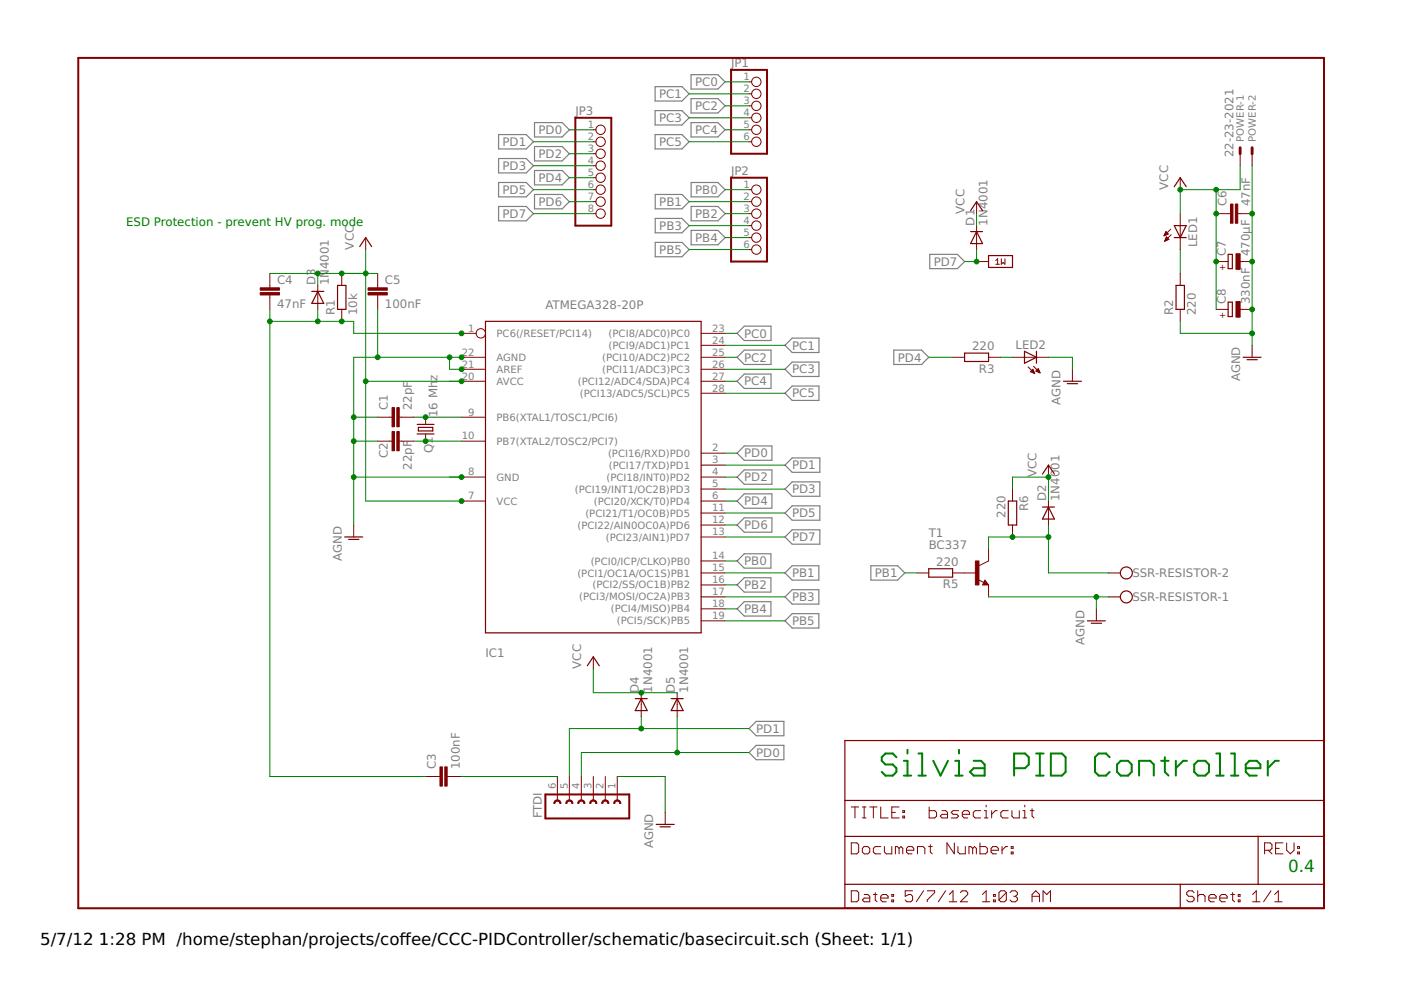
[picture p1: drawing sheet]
<svg xmlns="http://www.w3.org/2000/svg" width="297mm" height="210mm" viewBox="0 0 297 210" stroke-linecap="round" stroke-linejoin="round" font-family="sans-serif">
<g fill="none" stroke="#808080" stroke-width=".25">
<path d="M138.9 18.4h5.7l1.5 1.5-1.5 1.5h-5.7zM146.5 15.8h5.7l1.5 1.6-1.5 1.5h-5.7zM105.7 28.5h5.9l1.5 1.6-1.5 1.5h-5.9zM105.7 33.6h5.9l1.5 1.5-1.5 1.6h-5.9zM105.7 38.7h5.9l1.5 1.5-1.5 1.5h-5.9zM113.3 36.2h5.9l1.5 1.5-1.5 1.5h-5.9zM113.3 26h5.9l1.5 1.5-1.5 1.5h-5.9zM113.3 31.1h5.9l1.5 1.5-1.5 1.5h-5.9zM138.9 28.5h5.7l1.5 1.6-1.5 1.5h-5.7zM138.9 23.5h5.7l1.5 1.5-1.5 1.5h-5.7zM146.5 26h5.7l1.5 1.5-1.5 1.5h-5.7zM146.5 20.9h5.7l1.5 1.5-1.5 1.6h-5.7z"/>
<path d="M146.5 38.7h5.7l1.5 1.5-1.5 1.5h-5.7zM105.7 43.8h5.9l1.5 1.5-1.5 1.5h-5.9zM113.3 41.2h5.9l1.5 1.6-1.5 1.5h-5.9zM138.9 41.2h5.7l1.5 1.6-1.5 1.5h-5.7zM138.9 46.3h5.7l1.5 1.5-1.5 1.6h-5.7zM138.9 51.4h5.7l1.5 1.5-1.5 1.5h-5.7zM146.5 43.8h5.7l1.5 1.5-1.5 1.5h-5.7zM146.5 48.9h5.7l1.5 1.5-1.5 1.5h-5.7zM197.1 53.9h5.9l1.5 1.6-1.5 1.5h-5.9zM156.3 70.7l1.5-1.5h5.7v3h-5.7zM156.3 75.8l1.5-1.6h5.7v3.1h-5.7zM166.4 73.2l1.6-1.5h5.6v3h-5.6z"/>
<path d="M166.4 78.3l1.6-1.5h5.6v3h-5.6zM189.5 74.2h5.9l1.5 1.6-1.5 1.5h-5.9zM156.3 96.1l1.5-1.5h5.9v3h-5.9zM156.3 80.8l1.5-1.5h5.7v3.1h-5.7zM166.4 98.6l1.6-1.5h5.8v3h-5.8zM166.4 83.4l1.6-1.5h5.6v3h-5.6zM156.3 101.2l1.5-1.6h5.9v3.1h-5.9zM156.3 106.2l1.5-1.5h5.9v3.1h-5.9zM156.3 111.3l1.5-1.5h5.9v3h-5.9zM156.3 118.9l1.5-1.5h5.6v3.1h-5.6zM166.4 103.7l1.6-1.5h5.8v3h-5.8zM166.4 108.8l1.6-1.5h5.8v3h-5.8z"/>
<path d="M166.4 113.9l1.6-1.6h5.8v3.1h-5.8zM184.6 120h5.7l1.5 1.5-1.5 1.5h-5.7zM156.3 124l1.5-1.5h5.6v3h-5.6zM156.3 129.1l1.5-1.5h5.6v3h-5.6zM166.4 121.5l1.6-1.5h5.6v3h-5.6zM166.4 126.6l1.6-1.6h5.6v3.1h-5.6zM166.4 131.6l1.6-1.5h5.6v3.1h-5.6zM158.8 154.5l1.5-1.5h5.9v3h-5.9zM158.8 159.6l1.5-1.6h5.9v3.1h-5.9z"/>
</g>
<g fill="none" stroke="#800000" stroke-width=".25">
<path d="M249 39.6l1.2-1.9 1.3 1.9M76.3 52.3l1.2-1.9 1.3 1.9M205.8 44.7l1.3-1.9 1.2 1.9M205.8 49.1h2.5M207.1 49.1l1.2 2.5h-2.5zM209.6 54.2h5.1v2.5h-5.1zM249 47.8h2.5l-1.3 2.6zM249 50.4h2.5M260.4 53.9h.9v3.1h-.9zM66.1 61.8h2.5M67.4 61.8l1.2 2.5h-2.5zM71.6 60.5h1.7v5.1h-1.7z"/>
<path d="M102.9 68.1h45.8v66.1h-45.8zM204.5 74.9h5.1v1.7h-5.1zM217.2 74.5l2.6 1.3-2.6 1.2zM219.8 74.5v2.5M249.3 60.5h1.8v5.1h-1.8zM260.4 64.1h.9v3h-.9zM263.6 75.8h3.8M264.4 76.3h2.2M88.5 90h3.5M88.5 92h3.5M88.7 90.6h3.1v.8h-3.1zM225.5 80.8h3.8"/>
<path d="M226.3 81.3h2.2M73.1 113.9h3.8M73.9 114.4h2.2M213.8 106.2h1.8v5.1h-1.8zM221 100.5l1.3-1.9 1.3 1.9M221 107.5h2.6M222.3 107.5l1.3 2.5h-2.6zM196.9 120.6h5.1v1.8h-5.1zM208.8 123.5l.2 .3h-.4l.2-.5 .5 .6h-.7M230.5 131.6h3.9M231.4 132.1h2.2M124.5 141.2l1.3-1.9 1.3 1.9"/>
<path d="M134.7 148.1h2.5M136 148.1l1.2 2.6h-2.5zM142.3 148.1h2.5M143.6 148.1l1.2 2.6h-2.5zM179.1 157h101.6v35.6h-101.6zM139.1 174.8h3.8M139.9 175.3h2.2M179.1 177.3h101.6M179.1 169.7h101.6M266.7 177.3v10.2M179.1 187.5h101.6M250.2 187.5v5.1"/>
<circle cx="238.8" cy="121.5" r="1.27"/>
<circle cx="238.8" cy="126.6" r="1.27"/>
</g>
<g fill="none" stroke="#800000" stroke-width=".21">
<path d="M158.8 17.4h.6M158.8 19.9h.6M125.8 27.5h.5M125.8 30.1h.5M125.8 32.6h.5M125.8 35.1h.5M125.8 37.7h.5M158.8 22.4h.6M158.8 25h.6M158.8 27.5h.6M158.8 30.1h.6M250.2 37.7v2.5"/>
<path d="M262.9 32.6v2.5M265.5 32.6v2.5M57.2 58v3M72.5 58v2.5M77.5 50.4v2.5M80.1 58v3M125.8 45.3h.5M125.8 40.2h.5M125.8 42.8h.5M158.8 45.3h.6M158.8 50.4h.6M158.8 40.2h.6"/>
<path d="M158.8 42.8h.6M158.8 47.8h.6M158.8 52.9h.6M207.1 55.5h2.5M207.1 42.8v2.5M207.1 47.8v5.1M211.1 55.2l.4-.3v1.1M211.1 56h.8M212.3 54.9v1.1l.4-.4 .4 .4v-1.1M246.8 49.9h.3M246.9 49.8h.4M247 49.6h.6"/>
<path d="M247 51.1h.1M247 51h.3M247 49.5h.6M247.1 49.4h.4M247.1 50.8h.5M247.1 50.7h.7M247.1 49.3h.3M247.2 49.1h.1M247.2 50.6h.5M247.2 49.1l.5 .5-.9 .4zM247.2 50.5h.4M247.3 50.4h.1"/>
<path d="M247.3 50.2l-.4 .9M247.3 50.2l.5 .6-.9 .3M247.3 50.2h.1M248.2 48.6l-1.4 1.4M248.3 49.7l-1.4 1.4M250.2 45.3v7.6M250.2 58v2.5M257.9 55.5h2.5M257.9 45.3h3M262.4 45.3h3.1M262.9 55.5h2.6M57.2 62.5v3.1"/>
<path d="M67.4 60.5v5.1M72.5 65.6v2.5M80.1 62.5v3.1M97.9 75.8h5M97.9 78.3h5M97.9 70.7h3.1M148.7 75.8h5M148.7 78.3h5M148.7 73.2h5M148.7 70.7h5M202 75.8h2.5M209.6 75.8h2.5"/>
<path d="M214.7 75.8h7.6M218 77.8l1.4 1.4M218.5 78.8l.5-.5 .4 .9zM218.5 78.8h.7M218.6 78.7h.6M218.7 78.6h.4M218.8 79h.5M218.8 78.5h.3M218.9 78.4h.1M219.1 79.1h.2M219.1 77.7l1.4 1.4M219.6 78.7l.5-.5 .4 .9z"/>
<path d="M219.7 78.7h.7M219.7 78.6h.6M219.8 78.5h.5M220 78.4h.2M220 78.8h.4M220.1 78.2h.1M220.3 79h.2M227.4 78.3v2.5M250.2 65.6v2.5M257.9 65.6h2.5M262.9 65.6h2.6M265.5 73.2v2.6"/>
<path d="M80.1 93.5h3M80.1 88.5h3M84.6 93.5h3.1M84.6 88.5h3.1M90.2 88.5v1.5M90.2 92v1.5M97.9 93.5h5M97.9 88.5h5M97.9 80.8h5M148.7 80.8h5M148.7 98.6h5M148.7 96.1h5"/>
<path d="M148.7 83.4h5M222.3 98.6v2.6M75 111.3v2.6M97.9 101.2h5M97.9 106.2h5M148.7 101.2h5M148.7 106.2h5M148.7 118.9h5M148.7 113.9h5M148.7 111.3h5M148.7 108.8h5M148.7 103.7h5"/>
<path d="M209.6 116.4v2.5l-2 1.1M214.7 103.7v2.5M214.7 111.3v2.6M222.3 106.2v5.1M125.8 139.3v2.5M148.7 131.6h5M148.7 129.1h5M148.7 126.6h5M148.7 124h5M148.7 121.5h5M194.4 121.5h2.5M202 121.5h5.1"/>
<path d="M207.4 122.9l1.2 .6M208.8 123l.8 1h-1.3zM209.6 124v2.6M232.5 129.1v2.5M235 126.6h2.5M235 121.5h2.5M136 146.9v5M143.6 146.9v5M90.2 164.6h3.1M94.8 164.6h3.1M118.2 164.6v5.1M120.7 164.6v5.1"/>
<path d="M123.3 164.6v5.1M125.8 164.6v5.1M128.3 164.6v5.1M130.9 164.6v5.1M141 172.3v2.5M180.5 178.7h1.2l.4 .4v1.6l-.4 .3h-1.2zM180.5 171.1h1.6M181.3 171.1v2.3M182.8 179.9l.4-.4h.8l.4 .4v.8l-.4 .3h-.8l-.4-.3zM182.8 171.1h.8M182.8 173.4h.8M183.2 171.1v2.3"/>
<path d="M184.4 171.1h1.5M185.2 171.1v2.3M186.7 171.1v2.3h1.6M186.7 179.5h-1.1l-.4 .4v.8l.4 .3h1.1M187.5 179.5v1.2l.4 .3h1.2v-1.5M189.1 172.3h.7M190.6 171.1h-1.5v2.3h1.5M190.6 179.9l-.4-.4h-.4v1.5M190.6 179.9l.4-.4 .4 .4v1.1M190.6 179.9v1.1M191.4 173h.4v.4h-.4zM191.4 171.9h.4v.4h-.4z"/>
<path d="M196.9 179.5h.8M197 171.1v2.3h1.2l.4-.4v-.7l-.4-.4h-1.2M197.3 179.1v1.6l.4 .3M199.7 171.9h.8l.4 .4v1.1h-1.2l-.4-.4 .4-.3h1.2M202.3 178.7v2.3l-1.5-2.3v2.3M203.1 179.5v1.2l.4 .3h1.2v-1.5M203.2 171.9h-1.1l-.4 .4 .4 .4h.8l.3 .3-.3 .4h-1.2M204 172.7h1.6v-.4l-.4-.4h-.8l-.4 .4v.7l.4 .4h.8M206.2 179.9l-.4-.4h-.4v1.5M206.2 179.9v1.1M206.2 179.9l.4-.4 .4 .4v1.1M207.8 178.7v2.3h1.2l.3-.3v-.8l-.3-.4h-1.2"/>
<path d="M207.9 171.9h-1.1l-.4 .4v.7l.4 .4h1.1M208.7 171.9h.4v1.5M208.7 173.4h.8M209.1 170.7v.4M210.2 171.9v1.5M211.4 171.9h-.4l-.8 .8M212.4 179.5v1.5M213.6 179.5h-.4l-.8 .8M213.8 171.9h-1.2l-.4 .4v.7l.4 .4h1.2M214.4 179.5h.4v.4h-.4zM214.5 171.9v1.1l.4 .4h1.2v-1.5M216.9 173.4h.8"/>
<path d="M216.9 171.9h.4v1.5M217.3 170.7v.4M218.4 171.9h.8M218.8 171.5v1.5l.4 .4M270.4 179.9h.8M272 178.7h-1.6v2.3h1.6M272.8 178.7v1.6l.8 .7 .8-.7v-1.6M275.1 179.5h.4v.4h-.4zM180.5 188.9h1.2l.4 .4v1.5l-.4 .4h-1.2zM183.2 189.7h.8l.4 .3v1.2h-1.2l-.4-.4 .4-.4h1.2M185.2 189.7h.7M185.6 189.3v1.5l.3 .4"/>
<path d="M186.7 190.4h1.6v-.4l-.4-.3h-.8l-.4 .3v.8l.4 .4h.8M189.1 190.8h.4v.4h-.4zM189.1 189.7h.4v.3h-.4zM192.2 180.3h1.5v-.4l-.3-.4h-.8l-.4 .4v.8l.4 .3h.8M193.5 188.9h-1.6v1.1l.8-.3h.4l.4 .3v.8l-.4 .4h-.8l-.4-.4M194.5 181v-1.5h1.2l.4 .4v1.1M195.8 188.9l-1.5 2.3M196.6 188.9h1.6v.4l-1.6 1.5v.4M200.5 188.9l-1.6 2.3M201.3 191.2h1.5M201.3 189.7l.8-.8v2.3M203.6 189.3l.4-.4h.8l.4 .4v.4l-1.6 1.5h1.6"/>
<path d="M208.3 191.2h1.5M208.3 189.7l.8-.8v2.3M210.1 180.3h1.6v-.4l-.4-.4h-.8l-.4 .4v.8l.4 .3h.8M210.6 190.8h.4v.4h-.4zM210.6 189.7h.4v.3h-.4zM213.4 189.3v1.5l-.4 .4h-.8l-.4-.4M213.4 189.3l-.4-.4h-.8l-.4 .4v1.5M213.4 189.3l-1.6 1.5M214.1 189.3l.4-.4h.8l.4 .4v.4l-.4 .3M214.4 180.7h.4v.3h-.4zM214.9 190h.4M215.3 190l.4 .4v.4l-.4 .4h-.8l-.4-.4"/>
<path d="M218.8 190h1.6M218.8 191.2v-1.5l.8-.8 .8 .8v1.5M221.1 191.2v-2.3l.8 .8 .8-.8v2.3M253.2 189.3l-.4-.4h-.8l-.4 .4v.4l.4 .3h.8l.4 .4v.4l-.4 .4h-.8l-.4-.4M253.9 190l.4-.3h.8l.4 .3v1.2M253.9 188.9v2.3M256.3 190.4h1.6v-.4l-.4-.3h-.8l-.4 .3v.8l.4 .4h.8M258.6 190.4h1.6v-.4l-.4-.3h-.8l-.4 .3v.8l.4 .4h.8M261 189.7h.7M261.3 189.3v1.5l.4 .4M262.5 190.8h.4v.4h-.4zM262.5 189.7h.4v.3h-.4z"/>
<path d="M265.6 191.2h1.5M265.6 189.7l.8-.8v2.3M268.1 180.3h1.2l.4-.4v-.8l-.4-.4h-1.2v2.3M268.9 180.3l.8 .7M269.5 188.9l-1.6 2.3M270.3 191.2h1.5M270.3 189.7l.7-.8v2.3M275.1 180.7h.4v.3h-.4z"/>
<circle cx="160.4" cy="19.9" r=".99"/>
<circle cx="160.4" cy="17.4" r=".99"/>
<circle cx="127.3" cy="32.6" r=".99"/>
<circle cx="127.3" cy="37.7" r=".99"/>
<circle cx="127.3" cy="35.1" r=".99"/>
<circle cx="127.3" cy="27.5" r=".99"/>
<circle cx="127.3" cy="30.1" r=".99"/>
<circle cx="160.4" cy="30.1" r=".99"/>
<circle cx="160.4" cy="27.5" r=".99"/>
<circle cx="160.4" cy="25" r=".99"/>
<circle cx="160.4" cy="22.4" r=".99"/>
<circle cx="127.3" cy="42.8" r=".99"/>
<circle cx="127.3" cy="40.2" r=".99"/>
<circle cx="127.3" cy="45.3" r=".99"/>
<circle cx="160.4" cy="42.8" r=".99"/>
<circle cx="160.4" cy="40.2" r=".99"/>
<circle cx="160.4" cy="52.9" r=".99"/>
<circle cx="160.4" cy="50.4" r=".99"/>
<circle cx="160.4" cy="45.3" r=".99"/>
<circle cx="160.4" cy="47.8" r=".99"/>
<circle cx="101.9" cy="70.7" r=".99"/>
</g>
<g fill="#800000" stroke="#800000" stroke-width=".21">
<path d="M84.1 86.4h.5v4.1h-.5z"/>
<path d="M83.1 86.4h.5v4.1h-.5z"/>
<path d="M84.1 91.5h.5v4.1h-.5z"/>
<path d="M83.1 91.5h.5v4.1h-.5z"/>
<path d="M78 62h4.1v.5h-4.1z"/>
<path d="M78 61h4.1v.5h-4.1z"/>
<path d="M94.3 162.6h.5v4.1h-.5z"/>
<path d="M93.3 162.6h.5v4.1h-.5z"/>
<path d="M55.2 62h4v.5h-4z"/>
<path d="M55.2 61h4v.5h-4z"/>
<path d="M261.9 43.3h.5v4h-.5z"/>
<path d="M260.9 43.3h.5v4h-.5z"/>
<path d="M262 53.8h.9v3.3h-.9z"/>
<path d="M262 63.9h.9v3.3h-.9z"/>
<path d="M206.8 118.9h.8v5.1h-.8z"/>
</g>
<path d="M16.6 12.3h264.1v180.3h-264.1zM155 14.8h7.6v17.8h-7.6zM122 25h7.6v22.8h-7.6zM155 37.7h7.6v17.8h-7.6zM115.6 168.4h17.8v5.1h-17.8z" fill="none" stroke="#800000" stroke-width=".42"/>
<g fill="#800000" stroke="#800000" stroke-width=".21">
<path d="M125.2 169.8a.78 .78 0 0 1 .9-.2 .78 .78 0 0 1 .5 .7h-.3a.51 .51 0 0 0-.5-.4 .51 .51 0 0 0-.5 .4h-.3z" fill-rule="evenodd"/>
<path d="M127.8 169.8a.78 .78 0 0 1 .8-.2 .78 .78 0 0 1 .5 .7h-.3a.51 .51 0 0 0-.5-.4 .51 .51 0 0 0-.5 .4h-.2z" fill-rule="evenodd"/>
<path d="M130.3 169.8a.78 .78 0 0 1 .9-.2 .78 .78 0 0 1 .4 .7h-.2a.51 .51 0 0 0-.5-.4 .51 .51 0 0 0-.5 .4h-.3z" fill-rule="evenodd"/>
<path d="M120.2 169.8a.77 .77 0 0 1 .8-.2 .77 .77 0 0 1 .5 .7h-.3a.51 .51 0 0 0-.5-.4 .51 .51 0 0 0-.5 .4h-.2z" fill-rule="evenodd"/>
<path d="M122.7 169.8a.77 .77 0 0 1 .8-.2 .77 .77 0 0 1 .5 .7h-.2a.51 .51 0 0 0-.5-.4 .51 .51 0 0 0-.6 .4h-.2z" fill-rule="evenodd"/>
<path d="M117.6 169.8a.77 .77 0 0 1 .9-.2 .77 .77 0 0 1 .4 .7h-.2a.51 .51 0 0 0-.5-.4 .51 .51 0 0 0-.5 .4h-.3z" fill-rule="evenodd"/>
</g>
<path d="M262.9 31.3v1.3M265.5 31.3v1.3" fill="none" stroke="#800000" stroke-width=".61"/>
<g fill="none" stroke="#008000" stroke-width=".42">
<path d="M192.4 159v.8M194.7 159.8h.8v4.6M203.3 159v.8M219.7 159.8h1.6M220.5 159.8v4.6M222.8 159.8h2.3l.8 .7v3.2l-.8 .7h-2.3zM257.9 159.8h.8v4.6M261 159.8h.8v4.6M190.1 160.5l-.8-.7h-1.6l-.8 .7v.8l.8 .8h1.6l.8 .8v.8l-.8 .7h-1.6l-.8-.7M191.6 164.4h1.6M191.6 161.3h.8v3.1M194.7 164.4h1.6"/>
<path d="M197.9 161.3l1.5 3.1 1.6-3.1M202.5 164.4h1.6M202.5 161.3h.8v3.1M206.4 161.3h1.6l.8 .8v2.3h-2.4l-.7-.7 .7-.8h2.4M215 162.9h2.3l.8-.8v-1.6l-.8-.7h-2.3v4.6M219.7 164.4h1.6M235.3 160.5l-.8-.7h-1.6l-.7 .7v3.2l.7 .7h1.6l.8-.7M237.6 161.3h1.6l.7 .8v1.6l-.7 .7h-1.6l-.8-.7v-1.6zM241.5 164.4v-3.1h2.4l.7 .8v2.3M246.2 161.3h1.6M247 160.5v3.2l.8 .7M249.3 161.3v3.1"/>
<path d="M251.7 161.3h-.8l-1.6 1.6M253.2 162.1l.8-.8h1.5l.8 .8v1.6l-.8 .7h-1.5l-.8-.7zM257.9 164.4h1.5M261 164.4h1.6M264.1 162.9h3.1v-.8l-.7-.8h-1.6l-.8 .8v1.6l.8 .7h1.6M268.8 161.3v3.1M271.1 161.3h-.7l-1.6 1.6"/>
</g>
<g fill="none" stroke="#008000" stroke-width=".21">
<path d="M146.1 19.9h12.7M153.7 17.4h5.1M113.1 30.1h12.7M113.1 35.1h12.7M120.7 27.5h5.1M120.7 37.7h5.1M120.7 32.6h5.1M146.1 30.1h12.7M146.1 25h12.7M153.7 27.5h5.1M153.7 22.4h5.1M262.9 35.1v5.1h-12.7v5.1"/>
<path d="M265.5 35.1v38.1M57.2 58h22.9M67.4 58v2.5M77.5 52.9v53.3h20.4M113.1 40.2h12.7M113.1 45.3h12.7M120.7 42.8h5.1M146.1 42.8h12.7M146.1 47.8h12.7M146.1 52.9h12.7M153.7 40.2h5.1M153.7 45.3h5.1"/>
<path d="M153.7 50.4h5.1M207.1 45.3v2.5M207.1 52.9v2.6h-2.6M250.2 52.9v5.1M257.9 40.2v25.4M57.2 68.1h17.8v2.6h22.9M57.2 65.6v99h33M67.4 65.6v2.5M80.1 65.6v10.2M95.3 75.8v2.5h2.6M97.9 75.8h-22.9v35.5M153.7 75.8h2.6"/>
<path d="M153.7 78.3h12.7M153.7 70.7h2.6M153.7 73.2h12.7M196.9 75.8h5.1M212.1 75.8h2.6M222.3 75.8h5.1v2.5M250.2 68.1v2.6h15.3M75 93.5h5.1M75 88.5h5.1M77.5 80.8h20.4M87.7 93.5h10.2M87.7 88.5h10.2"/>
<path d="M153.7 80.8h2.6M153.7 98.6h12.7M153.7 96.1h2.6M153.7 83.4h12.7M75 101.2h22.9M153.7 101.2h2.6M153.7 106.2h2.6M153.7 113.9h12.7M153.7 103.7h12.7M153.7 108.8h12.7M153.7 111.3h2.6M153.7 118.9h2.6"/>
<path d="M214.7 103.7v-2.5h7.6v5M222.3 111.3v10.2h12.7M222.3 113.9h-12.7v2.5M153.7 126.6h12.7M153.7 121.5h12.7M153.7 124h2.6M153.7 129.1h2.6M153.7 131.6h12.7M191.8 121.5h2.6M209.6 126.6h25.4M232.5 126.6v2.5M125.8 141.8v5.1h17.8"/>
<path d="M136 151.9v2.6M143.6 151.9v7.7M158.8 154.5h-38.1v10.1M158.8 159.6h-35.5v5M97.9 164.6h20.3M130.9 164.6h10.1v7.7"/>
</g>
<g fill="#008000" stroke="#008000" stroke-width=".21">
<circle cx="97.9" cy="101.2" r=".51"/>
<circle cx="75" cy="101.2" r=".51"/>
<circle cx="75" cy="93.5" r=".51"/>
<circle cx="75" cy="88.5" r=".51"/>
<circle cx="97.9" cy="75.8" r=".51"/>
<circle cx="80.1" cy="75.8" r=".51"/>
<circle cx="97.9" cy="78.3" r=".51"/>
<circle cx="95.3" cy="75.8" r=".51"/>
<circle cx="265.5" cy="45.3" r=".51"/>
<circle cx="265.5" cy="55.5" r=".51"/>
<circle cx="265.5" cy="65.6" r=".51"/>
<circle cx="265.5" cy="70.7" r=".51"/>
<circle cx="232.5" cy="126.6" r=".51"/>
<circle cx="77.5" cy="58" r=".51"/>
<circle cx="77.5" cy="80.8" r=".51"/>
<circle cx="97.9" cy="106.2" r=".51"/>
<circle cx="97.9" cy="80.8" r=".51"/>
<circle cx="72.5" cy="58" r=".51"/>
<circle cx="67.4" cy="58" r=".51"/>
<circle cx="222.3" cy="101.2" r=".51"/>
<circle cx="257.9" cy="55.5" r=".51"/>
<circle cx="257.9" cy="45.3" r=".51"/>
<circle cx="257.9" cy="40.2" r=".51"/>
<circle cx="250.2" cy="40.2" r=".51"/>
<circle cx="136" cy="146.9" r=".51"/>
<circle cx="90.2" cy="88.5" r=".51"/>
<circle cx="90.2" cy="93.5" r=".51"/>
<circle cx="72.5" cy="68.1" r=".51"/>
<circle cx="97.9" cy="70.7" r=".51"/>
<circle cx="57.2" cy="68.1" r=".51"/>
<circle cx="67.4" cy="68.1" r=".51"/>
<circle cx="136" cy="154.5" r=".51"/>
<circle cx="143.6" cy="159.6" r=".51"/>
<circle cx="207.1" cy="55.5" r=".51"/>
<circle cx="214.7" cy="113.9" r=".51"/>
<circle cx="222.3" cy="113.9" r=".51"/>
</g>
<text font-size="3.6" fill="#008000" x="273.1" y="185">0.4</text>
<g font-size="3.5">
<text x="8.5" y="200.4">5/7/12</text>
<text x="21" y="200.4">1:28 PM /home/stephan/projects/cofee/CCC-PIDController/schematic/basecircuit.sch (Sheet: 1/1)</text>
<text x="84.7" y="200.4">f</text>
</g>
<g font-size="2.5" fill="#808080">
<text x="155" y="14.2">JP1</text>
<text x="139.8" y="20.8">PC1</text>
<text x="147.4" y="18.2">PC0</text>
<text x="147.4" y="23.3">PC2</text>
<text x="114.2" y="28.4">PD0</text>
<text x="122" y="24.3">JP3</text>
<text x="139.8" y="25.9">PC3</text>
<text x="147.4" y="28.4">PC4</text>
<text x="106.6" y="30.9">PD1</text>
<text x="114.2" y="33.5">PD2</text>
<text x="139.8" y="30.9">PC5</text>
<text x="261.5" y="33.4" transform="rotate(-90 261.5 33.4)">22-23-2021</text>
<text x="106.6" y="36">PD3</text>
<text x="106.6" y="41.1">PD5</text>
<text x="114.2" y="38.6">PD4</text>
<text x="147.4" y="41.1">PB0</text>
<text x="155" y="37">JP2</text>
<text x="247.7" y="40.2" transform="rotate(-90 247.7 40.2)">VCC</text>
<text x="106.6" y="46.2">PD7</text>
<text x="114.2" y="43.6">PD6</text>
<text x="139.8" y="43.6">PB1</text>
<text x="147.4" y="46.2">PB2</text>
<text x="204.5" y="45.3" transform="rotate(-90 204.5 45.3)">VCC</text>
<text x="206.6" y="47.8" transform="rotate(-90 206.6 47.8)">D1</text>
<text x="209.4" y="47.8" transform="rotate(-90 209.4 47.8)">1N4001</text>
<text x="260" y="43.8" transform="rotate(-90 260 43.8)">C6</text>
<text x="265.1" y="43.8" transform="rotate(-90 265.1 43.8)">47nF</text>
<text x="75" y="52.9" transform="rotate(-90 75 52.9)">VCC</text>
<text x="139.8" y="48.7">PB3</text>
<text x="139.8" y="53.8">PB5</text>
<text x="147.4" y="51.3">PB4</text>
<text x="253.8" y="52.4" transform="rotate(-90 253.8 52.4)">LED1</text>
<text x="198" y="56.3">PD7</text>
<text x="259.9" y="54.3" transform="rotate(-90 259.9 54.3)">C7</text>
<text x="265" y="54.3" transform="rotate(-90 265 54.3)">470µF</text>
<text x="58.7" y="65.2">47nF</text>
<text x="58.7" y="60.1">C4</text>
<text x="66.9" y="60.5" transform="rotate(-90 66.9 60.5)">D3</text>
<text x="69.7" y="60.5" transform="rotate(-90 69.7 60.5)">1N4001</text>
<text x="81.6" y="65.2">100nF</text>
<text x="81.6" y="60.1">C5</text>
<text x="115.6" y="65.6">ATMEGA328-20P</text>
<text x="259.9" y="64.5" transform="rotate(-90 259.9 64.5)">C8</text>
<text x="265" y="64.5" transform="rotate(-90 265 64.5)">330nF</text>
<text x="71" y="66.9" transform="rotate(-90 71 66.9)">R1</text>
<text x="75.8" y="66.9" transform="rotate(-90 75.8 66.9)">10k</text>
<text x="157.8" y="71.6">PC0</text>
<text x="248.7" y="66.9" transform="rotate(-90 248.7 66.9)">R2</text>
<text x="253.5" y="66.9" transform="rotate(-90 253.5 66.9)">220</text>
<text x="157.8" y="76.7">PC2</text>
<text x="168" y="74.1">PC1</text>
<text x="190.4" y="76.7">PD4</text>
<text x="206.1" y="74.2">220</text>
<text x="215.3" y="74">LED2</text>
<text x="92.8" y="80.7" transform="rotate(-90 92.8 80.7)">z</text>
<text x="157.8" y="81.7">PC4</text>
<text x="168" y="79.2">PC3</text>
<text x="207.5" y="79">R3</text>
<text x="262.9" y="80.8" transform="rotate(-90 262.9 80.8)">AGND</text>
<text x="82.2" y="86.9" transform="rotate(-90 82.2 86.9)">C1</text>
<text x="87.3" y="86.9" transform="rotate(-90 87.3 86.9)">22pF</text>
<text x="92.8" y="88.5" transform="rotate(-90 92.8 88.5)">16 Mh</text>
<text x="168" y="84.3">PC5</text>
<text x="224.8" y="85.9" transform="rotate(-90 224.8 85.9)">AGND</text>
<text x="82.2" y="97.1" transform="rotate(-90 82.2 97.1)">C2</text>
<text x="87.3" y="99.6" transform="rotate(-90 87.3 99.6)">22pF</text>
<text x="91.8" y="96.1" transform="rotate(-90 91.8 96.1)">Q1</text>
<text x="157.8" y="97">PD0</text>
<text x="168" y="99.5">PD1</text>
<text x="219.8" y="101.2" transform="rotate(-90 219.8 101.2)">VCC</text>
<text x="157.8" y="107.1">PD4</text>
<text x="157.8" y="102">PD2</text>
<text x="168" y="104.6">PD3</text>
<text x="221.8" y="106.2" transform="rotate(-90 221.8 106.2)">D2</text>
<text x="224.6" y="106.2" transform="rotate(-90 224.6 106.2)">1N4001</text>
<text x="157.8" y="112.2">PD6</text>
<text x="168" y="109.7">PD5</text>
<text x="196.9" y="113.9">T1</text>
<text x="213.2" y="109.7" transform="rotate(-90 213.2 109.7)">220</text>
<text x="218" y="108.3" transform="rotate(-90 218 108.3)">R6</text>
<text x="72.5" y="118.9" transform="rotate(-90 72.5 118.9)">AGND</text>
<text x="157.8" y="119.8">PB0</text>
<text x="168" y="114.7">PD7</text>
<text x="196.9" y="116.4">BC337</text>
<text x="198.5" y="119.9">220</text>
<text x="157.8" y="124.9">PB2</text>
<text x="168" y="122.4">PB1</text>
<text x="185.5" y="122.4">PB1</text>
<text x="199.9" y="124.7">R5</text>
<text x="240.1" y="122.4">SSR-RESISTOR-2</text>
<text x="157.8" y="130">PB4</text>
<text x="168" y="127.4">PB3</text>
<text x="240.1" y="127.4">SSR-RESISTOR-1</text>
<text x="168" y="132.5">PB5</text>
<text x="229.9" y="136.7" transform="rotate(-90 229.9 136.7)">AGND</text>
<text x="102.9" y="139.2">IC1</text>
<text x="123.3" y="141.8" transform="rotate(-90 123.3 141.8)">VCC</text>
<text x="135.5" y="146.9" transform="rotate(-90 135.5 146.9)">D4</text>
<text x="138.3" y="146.9" transform="rotate(-90 138.3 146.9)">1N4001</text>
<text x="143.1" y="146.9" transform="rotate(-90 143.1 146.9)">D5</text>
<text x="145.9" y="146.9" transform="rotate(-90 145.9 146.9)">1N4001</text>
<text x="160.3" y="155.4">PD1</text>
<text x="160.3" y="160.5">PD0</text>
<text x="92.4" y="163.1" transform="rotate(-90 92.4 163.1)">C3</text>
<text x="97.5" y="163.1" transform="rotate(-90 97.5 163.1)">100nF</text>
<text x="114.9" y="173.5" transform="rotate(-90 114.9 173.5)">FTDI</text>
<text x="138.5" y="179.9" transform="rotate(-90 138.5 179.9)">AGND</text>
</g>
<text font-size="2.5" fill="#008000" x="26.7" y="47.8">ESD Protection - prevent HV prog. mode</text>
<g font-size="2.1" fill="#808080">
<text x="157.7" y="17">1</text>
<text x="157.7" y="19.5">2</text>
<text x="157.7" y="22.1">3</text>
<text x="124.6" y="27.2">1</text>
<text x="124.6" y="29.7">2</text>
<text x="157.7" y="24.6">4</text>
<text x="157.7" y="27.2">5</text>
<text x="157.7" y="29.7">6</text>
<text x="124.6" y="32.2">3</text>
<text x="124.6" y="34.8">4</text>
<text x="263.7" y="30.1" transform="rotate(-90 263.7 30.1)">POWER-1</text>
<text x="266.2" y="30.1" transform="rotate(-90 266.2 30.1)">POWER-2</text>
<text x="124.6" y="37.3">5</text>
<text x="124.6" y="39.9">6</text>
<text x="157.7" y="39.9">1</text>
<text x="124.6" y="42.4">7</text>
<text x="124.6" y="44.9">8</text>
<text x="157.7" y="42.4">2</text>
<text x="157.7" y="44.9">3</text>
<text x="157.7" y="47.5">4</text>
<text x="157.7" y="50">5</text>
<text x="157.7" y="52.6">6</text>
<text x="99.2" y="70.3">1</text>
<text x="105.3" y="71.4">PC6(/RESET/PCI14)</text>
<text x="129" y="71.4">(PCI8/ADC0)PC0</text>
<text x="151" y="70.3">23</text>
<text x="97.9" y="75.4">22</text>
<text x="97.9" y="77.9">21</text>
<text x="105.3" y="76.5">AGND</text>
<text x="127.7" y="76.5">(PCI10/ADC2)PC2</text>
<text x="129" y="74">(PCI9/ADC1)PC1</text>
<text x="151" y="77.9">26</text>
<text x="151" y="75.4">25</text>
<text x="151" y="72.9">24</text>
<text x="97.9" y="80.5">20</text>
<text x="105.3" y="79.1">AREF</text>
<text x="105.3" y="81.6">AVCC</text>
<text x="122.5" y="81.6">(PCI12/ADC4/SDA)PC4</text>
<text x="127.7" y="79.1">(PCI11/ADC3)PC3</text>
<text x="151" y="83">28</text>
<text x="151" y="80.5">27</text>
<text x="99.2" y="88.1">9</text>
<text x="105.3" y="89.2">PB6(XTAL1/TOSC1/PCI6)</text>
<text x="122.9" y="84.1">(PCI13/ADC5/SCL)PC5</text>
<text x="97.9" y="93.2">10</text>
<text x="105.3" y="94.3">PB7(XTAL2/TOSC2/PCI7)</text>
<text x="151" y="95.7">2</text>
<text x="99.2" y="100.8">8</text>
<text x="105.3" y="101.9">GND</text>
<text x="128.6" y="101.9">(PCI18/INT0)PD2</text>
<text x="128.9" y="96.8">(PCI16/RXD)PD0</text>
<text x="129.1" y="99.4">(PCI17/TXD)PD1</text>
<text x="151" y="100.8">4</text>
<text x="151" y="98.3">3</text>
<text x="99.2" y="105.9">7</text>
<text x="105.3" y="107">VCC</text>
<text x="121.9" y="104.5">(PCI19/INT1/OC2B)PD3</text>
<text x="125.9" y="107">(PCI20/XCK/T0)PD4</text>
<text x="151" y="105.9">6</text>
<text x="151" y="103.3">5</text>
<text x="122.4" y="112.1">(PCI22/AIN0OC0A)PD6</text>
<text x="124.1" y="109.5">(PCI21/T1/OC0B)PD5</text>
<text x="151" y="113.5">13</text>
<text x="151" y="111">12</text>
<text x="151" y="108.4">11</text>
<text x="125.3" y="119.7">(PCI0/ICP/CLKO)PB0</text>
<text x="128.4" y="114.6">(PCI23/AIN1)PD7</text>
<text x="151" y="118.6">14</text>
<text x="122.4" y="122.2">(PCI1/OC1A/OC1S)PB1</text>
<text x="125.6" y="124.8">(PCI2/SS/OC1B)PB2</text>
<text x="151" y="123.7">16</text>
<text x="151" y="121.1">15</text>
<text x="122.8" y="127.3">(PCI3/MOSI/OC2A)PB3</text>
<text x="129.5" y="129.9">(PCI4/MISO)PB4</text>
<text x="151" y="131.3">19</text>
<text x="151" y="128.7">18</text>
<text x="151" y="126.2">17</text>
<text x="130.8" y="132.4">(PCI5/SCK)PB5</text>
<text x="117.8" y="167.4" transform="rotate(-90 117.8 167.4)">6</text>
<text x="120.4" y="167.4" transform="rotate(-90 120.4 167.4)">5</text>
<text x="122.9" y="167.4" transform="rotate(-90 122.9 167.4)">4</text>
<text x="125.4" y="167.4" transform="rotate(-90 125.4 167.4)">3</text>
<text x="128" y="167.4" transform="rotate(-90 128 167.4)">2</text>
<text x="130.5" y="167.4" transform="rotate(-90 130.5 167.4)">1</text>
</g>
<g font-size="1.8" fill="#800000">
<text x="258.5" y="57.3">+</text>
<text x="258.5" y="67.5">+</text>
</g>
</svg>
